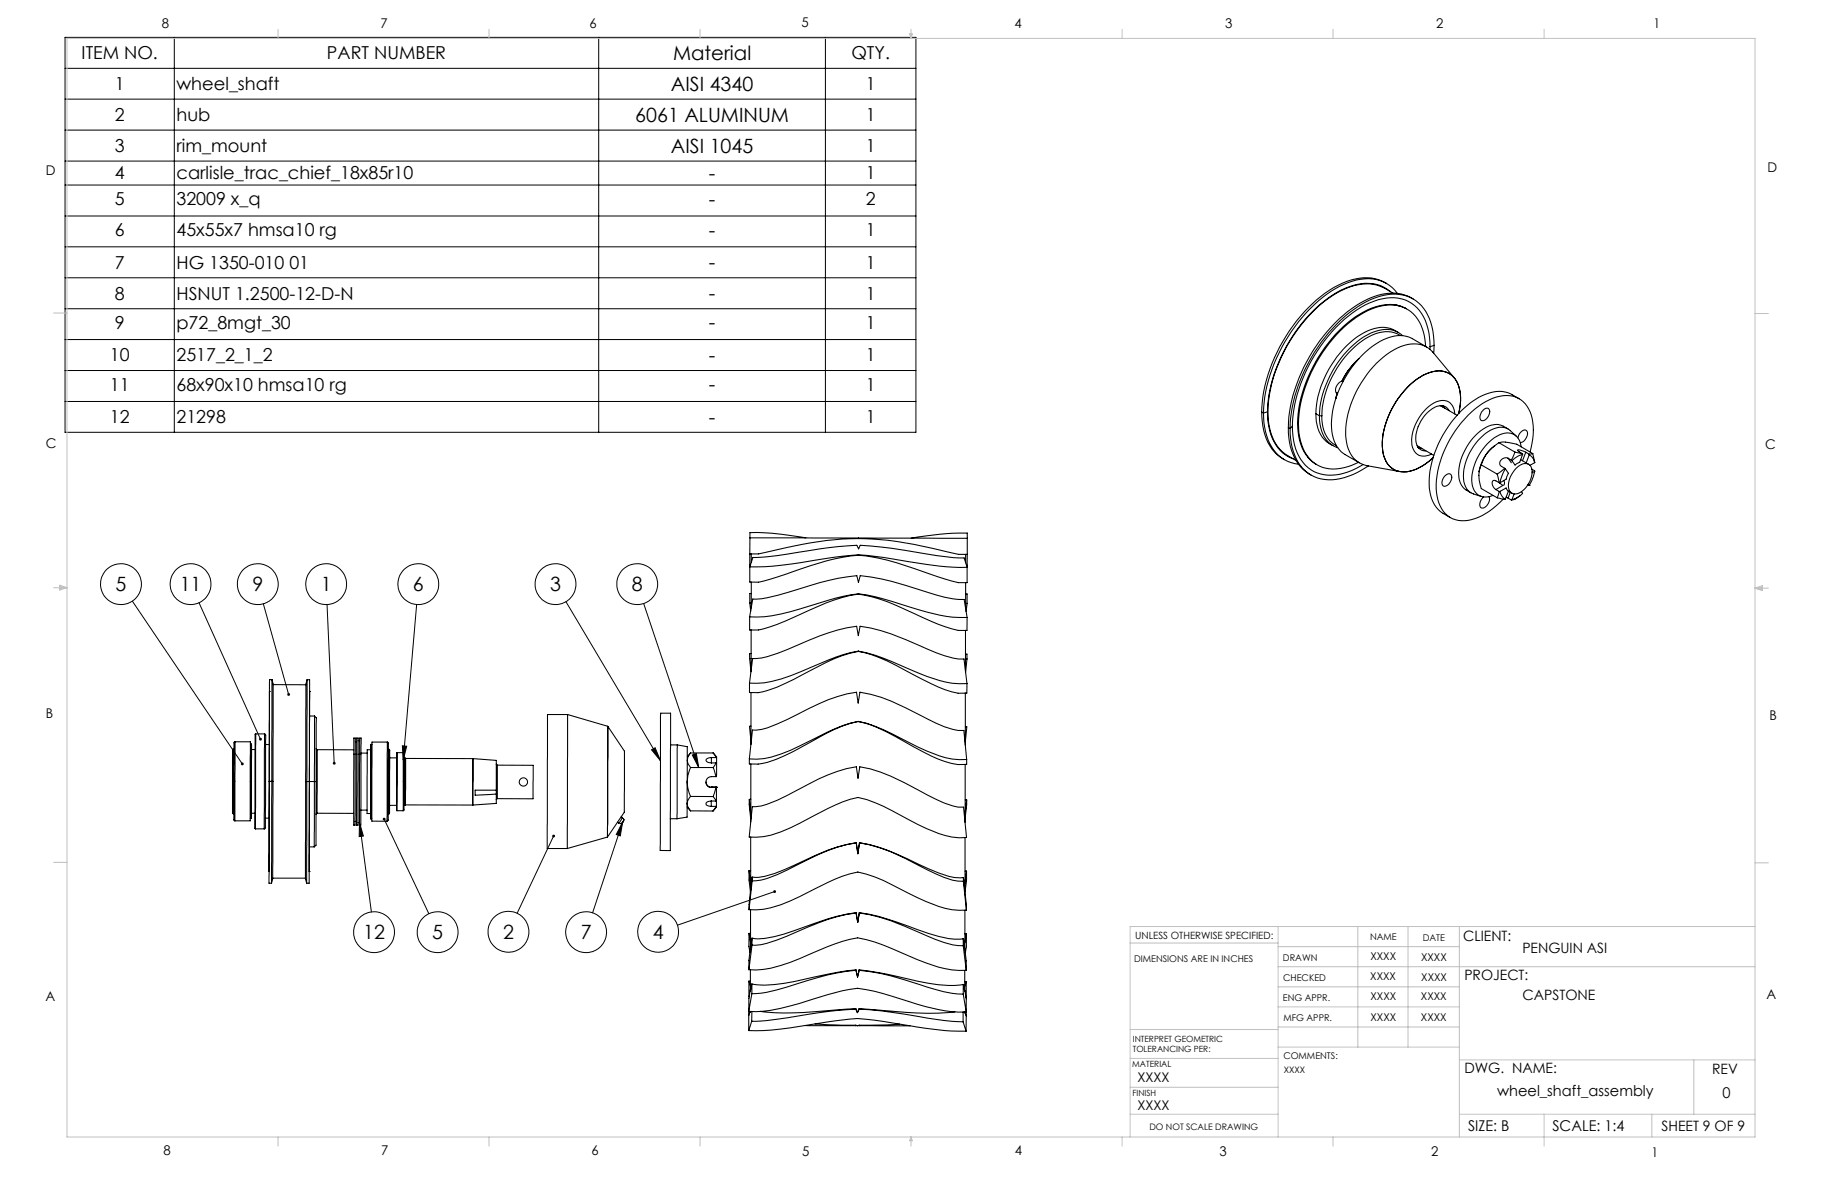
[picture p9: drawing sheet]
<svg xmlns="http://www.w3.org/2000/svg" width="432mm" height="279mm" viewBox="0 0 432 279" stroke-linecap="round" stroke-linejoin="round" font-family="sans-serif">
<g fill="none" stroke="#000" stroke-width=".24">
<path d="M15.4 8.9h201.7v93.5h-201.7zM15.4 16.2h201.7M41.3 8.9v93.5M141.9 8.9v93.5M195.6 8.9v93.5M15.4 23.5h201.7M15.4 30.8h201.7M15.4 38.2h201.7M15.4 43.9h201.7M15.4 51.2h201.7M15.4 58.5h201.7M15.4 65.8h201.7"/>
<path d="M15.4 73.2h201.7M15.4 80.5h201.7M15.4 87.8h201.7M15.4 95.1h201.7M31.4 142.5l26 38.5M47.2 142.8l14.5 32.4M62.4 143.1l6 21.5M77.5 143.3l1.7 37.6M98.7 143.3l-3.1 36.8M134.1 142.6l22.4 37.7M152.5 143l13.1 38.9M95.4 176.7l1 .1-.8 3.3z"/>
<path d="M154.4 177.7l.9-.5 1.2 3.1zM164.1 178.9l.9-.3 .6 3.3zM85.2 194.9l.9 3.2-1 .2zM85.2 194.9l2.8 21.2M91.1 194.1l10.5 22.4M131.2 198.1l-8.6 18.3M147.6 194.8l-7.2 21.5M147.6 194.8l-.6 3.3-1-.3zM183.6 211.3l-23.1 8"/>
<circle cx="28.7" cy="138.4" r="4.8"/>
<circle cx="45.2" cy="138.4" r="4.8"/>
<circle cx="61.1" cy="138.4" r="4.8"/>
<circle cx="77.3" cy="138.4" r="4.8"/>
<circle cx="99.1" cy="138.4" r="4.8"/>
<circle cx="131.7" cy="138.4" r="4.8"/>
<circle cx="151" cy="138.4" r="4.8"/>
<circle cx="88.6" cy="220.9" r="4.8"/>
<circle cx="103.7" cy="220.9" r="4.8"/>
<circle cx="120.5" cy="220.8" r="4.8"/>
<circle cx="138.9" cy="220.9" r="4.8"/>
<circle cx="156" cy="220.8" r="4.8"/>
</g>
<g fill="none" stroke="#c0c0c0" stroke-width=".24">
<path d="M15.9 9.1h400v260.4h-400zM65.9 6.9v2.2M115.9 6.9v2.2M165.9 6.9v2.2M215.6 8h.6l-.3 1.1zM215.7 8l.2 1.1M215.9 6.9v2.2M216 8l-.1 1.1M265.9 6.9v2.2M315.9 6.9v2.2M365.9 6.9v2.2M12.7 74.2h3.2"/>
<path d="M415.9 74.3h3.2M12.7 139.3h3.2M14.2 139.1l1.7 .2M14.2 138.7l1.7 .6-1.7 .5zM15.9 139.3l-1.7 .3M415.9 139.4h3.2M415.9 139.4l1.8-.6v1.2zM415.9 139.4l1.8 .3M417.7 139.2l-1.8 .2M12.7 204.4h3.2M302.9 219.6v49.9M321.8 219.6v28.5"/>
<path d="M333.7 219.6v28.5M345.9 219.6v49.9M415.9 204.5h3.2M415.9 219.6h-148.1v49.9M267.8 223.5h35.1M302.9 229.1h113M302.9 233.9h43M302.9 224.3h43M302.9 238.6h43M267.8 257.7h35.1M267.8 250.8h35.1M267.8 244h35.1"/>
<path d="M302.9 248.1h43M302.9 243.4h43M345.9 251.2h70M401.4 251.2v12.9M65.9 269.5v2.1M115.9 269.5v2.1M165.9 269.5v2.1M215.9 269.5v2.1M215.9 269.5l.3 .8h-.6zM265.9 269.5v2.1M267.8 264.1h35.1M315.9 269.5v2.1"/>
<path d="M345.9 264.1h70M365.9 264.1v7.5M391.5 264.1v5.4"/>
</g>
<path d="M57.2 180.8a.33 .33 0 0 0 0 .4 .33 .33 0 0 0 .4 .1l-.2-.3 .3 .3v-.5zM61.5 174.9l-.1 .3 .2 .3h.3l-.2-.3 .2 .3 .1-.1-.1-.5zM68.2 164.4l-.1 .3 .2 .2h.2l-.1-.3 .1 .3 .2-.1 .1-.2-.2-.3zM79 180.6l-.1 .5 .3 .1v-.3v.3l.2-.1a.34 .34 0 0 0 0-.4 .34 .34 0 0 0-.4-.1zM85.2 194.9l.9 3.2-1 .2zM90.8 193.9a.34 .34 0 0 0 .1 .5 .34 .34 0 0 0 .5-.2 .34 .34 0 0 0-.5-.4l.2 .3zM95.4 176.7l1 .1-.8 3.3zM131 197.9a.35 .35 0 0 0 0 .5 .35 .35 0 0 0 .5-.1 .35 .35 0 0 0-.2-.5l-.1 .3 .1-.3zM147.6 194.8l-.6 3.3-1-.3zM154.4 177.7l.9-.5 1.2 3.1zM164.1 178.9l.9-.3 .6 3.3zM183.3 211.1a.34 .34 0 0 0 .2 .5 .34 .34 0 0 0 .4-.4l-.3 .1 .3-.1-.2-.2z" fill="#000"/>
<g fill="none" stroke="#000" stroke-width=".25">
<path d="M328.6 67.2a10.2 10.2 0 0 0-9.4-.5 30.6 30.6 0 0 0-14.4 12.9 35.5 35.5 0 0 0-5.8 18M329.5 69.1a9.2 9.2 0 0 0-9.7-1.2 29.3 29.3 0 0 0-14.2 13 33.6 33.6 0 0 0-5.2 16.7M330.1 69.5a10.7 10.7 0 0 0-12.2-.6 33.8 33.8 0 0 0-14.7 16.9 27 27 0 0 0-2.3 15.8 10 10 0 0 0 6.2 7.5M330.8 72.3l1.2 .3M331.2 69.5a8.7 8.7 0 0 0-9.6-3.2 26.5 26.5 0 0 0-13.9 10 37.2 37.2 0 0 0-8.3 21.6M331.4 78.8a6.8 6.8 0 0 0-7.3-.4 22.6 22.6 0 0 0-10.7 12.3l-1.1 3.2-.4 4.1M331.9 79.5a7 7 0 0 0-7.6 .3 23.4 23.4 0 0 0-11 18.7M332.4 79.6a6.1 6.1 0 0 0-6.6-1 21.4 21.4 0 0 0-11.1 11.5 19.9 19.9 0 0 0-2 8.4M333.1 73l.1 .1M333.3 73.2a10.3 10.3 0 0 0-10.2 .7 33.3 33.3 0 0 0-14.5 19.2 18.9 18.9 0 0 0 .4 13.9l.5 .7a6.6 6.6 0 0 0 2.4 2.3M334.9 70.8a10.7 10.7 0 0 0-10.4-.1 34.3 34.3 0 0 0-15.5 16.4 33.2 33.2 0 0 0-3.7 14.2M299 97.6a13.5 13.5 0 0 0 3.6 10.1l1.8 1.2"/>
<path d="M299 97.6l.4 .3M299.4 97.9a13.6 13.6 0 0 0 3.6 10l.7 .6a8.5 8.5 0 0 0 4 1.5M300.4 97.6a12.5 12.5 0 0 0 3.7 9.8l1.4 .9 1 .4M300.4 97.6l-1 .3M311.9 98a7.4 7.4 0 0 0 4 7.6M311.9 98l.8 .5M312.7 98.5a7.5 7.5 0 0 0 3.6 7.3l.7 .3M312.7 98.5h.6M313.3 98.5a7.3 7.3 0 0 0 3.4 7.1M316.7 93.1l.2 .1M316.9 93.2l-.3 1.2zM316.9 93.2h.1"/>
<path d="M318 90.4h.3M318 90.4a2.07 2.07 0 0 0-1.3 2.7l.2 .1M322.1 85a18.3 18.3 0 0 0-4.1 5.4M337.9 82.1a10 10 0 0 0-4.9-9.1 11.3 11.3 0 0 0-10.6 1.6 33.5 33.5 0 0 0-14.7 25.8M338.1 82.2l-3.4-1.9a7.3 7.3 0 0 0-6.9 .2 24.3 24.3 0 0 0-12.2 20.7 7.5 7.5 0 0 0 3.2 6.5l3.4 2M338.9 82.2a12.7 12.7 0 0 0-3.7-9.8 9.3 9.3 0 0 0-9.5-1 28.5 28.5 0 0 0-13.5 11.7 34.6 34.6 0 0 0-5.9 17.9M338.9 82.2v.6M339.9 81.8a13.3 13.3 0 0 0-3.7-10 9.8 9.8 0 0 0-10.3-1.2 31.6 31.6 0 0 0-15.1 14.2 35.2 35.2 0 0 0-5 16.8M339.9 81.8l-.1 1.9M339.9 81.8l-1 .4M341.3 96.1l4 2.3M341.6 96.1l.6 .5"/>
<path d="M341.7 96.1h.1M341.7 96.1l.5 .5-.3-.4M341.8 96.1l.3 .4M342.1 96.2l.3 .6M343.5 97.3a2.54 2.54 0 0 0-4-.5 8.9 8.9 0 0 0-3.9 8 2.26 2.26 0 0 0 2.3 2.1M344.6 89.5l-5.1-6.1a6.3 6.3 0 0 0-7.5-1.3 21.9 21.9 0 0 0-10.5 10.6 19.5 19.5 0 0 0-2.2 13.1 6 6 0 0 0 4.6 4.5l7.9 1.5M344.8 98.1a2.96 2.96 0 0 0-1.4-2.8 2.96 2.96 0 0 0-3.1-.1 11 11 0 0 0-5.7 10.2 2.92 2.92 0 0 0 4.7 2.2M345.7 98a9.6 9.6 0 0 0-1.3-8.7 5.4 5.4 0 0 0-6.4-.7 20 20 0 0 0-10.3 15.3 7.3 7.3 0 0 0 2.6 7.3 6.8 6.8 0 0 0 6.9-.9l2.4-1.8M351.6 97.1a.81 .81 0 0 1 1.1-.3 .81 .81 0 0 1 .3 1.1 1.99 1.99 0 0 1-1.9 1.8 1.73 1.73 0 0 1 .5-2.6zM360 94.5a7.7 7.7 0 0 0-8.7-.7 25 25 0 0 0-12.2 16.8 11.9 11.9 0 0 0 1.3 9.6l1 1 2.3 1.5M305.3 101.3a12.5 12.5 0 0 0 4.3 10.6l1.1 .7M305.3 101.3l.5 .3"/>
<path d="M305.8 101.6a12.6 12.6 0 0 0 4.2 10.5 10.6 10.6 0 0 0 10.7 .3l3.6-2M306.3 101a12.3 12.3 0 0 0 3.7 9.8 9.9 9.9 0 0 0 10.5 .6l2.5-1.3M306.3 101l-.5 .6M307.5 100.2l.2 .2M307.7 100.4a11.7 11.7 0 0 0 3.6 9.2 8.9 8.9 0 0 0 9.1 .7l1.5-.7M309.9 108.3l.9 .9M311.7 109.9l.1 .1M335.8 105.6l4 2.3M336 105.9h.1M336 105.9l.7 .2M336.1 106l.4 .1M336.1 106.1h.6"/>
<path d="M336.3 106.2l.6 .1M342.5 112.7a.83 .83 0 0 1 1.1-.4 .83 .83 0 0 1 .4 1.1 1.92 1.92 0 0 1-1.9 1.8 1.71 1.71 0 0 1 .4-2.5zM351 110.2l-.1 .4a7.4 7.4 0 0 0 .1 5.2l3.8 2.2M351 110.2l3.8 2.2M352.6 107.2l-1 1.5-.6 1.5M352.6 107.2a10.3 10.3 0 0 0-2.1 4.6M352.9 117.7a2.05 2.05 0 0 1-1.9 2.7 1.9 1.9 0 0 1 .6-2.6M354.2 105.7l-1.6 1.5M354.5 116l.8 .5M354.8 112.4l.5 2M354.8 118l2 .3M355.2 104.9l-1.6 1.3-1 1"/>
<path d="M355.2 104.9l1.6-.1 2.6 .5 3.9 2.2M355.2 104.9l3.8 2.2M355.3 114.4h.2M355.3 114.4l-.8-.5a.64 .64 0 0 0-.9 .2 .64 .64 0 0 0 .1 .8l.3 .7 .5 .4M355.3 116.5l-.5 1.5M355.5 116.5a2.47 2.47 0 0 0 1.3 1.8M355.5 116.5h-.2M356.1 115.1l-1.6 .9M356.4 113.9l.2 .4-.2 .6-.3 .1-.6-.6M356.6 111l-1.8 1.4M356.6 111l.2 .1M356.8 111.1l-.8 1.6-.5 1.7"/>
<path d="M356.8 111.1l.7 1-.6 1.5-1.4 .8M356.9 117.8l.5 .2M357.4 108.6a1.35 1.35 0 0 0-1.5 .3 1.35 1.35 0 0 0-.3 1.4l1 .7M357.4 101.6a4.5 4.5 0 0 0-5.8 0 13.4 13.4 0 0 0-5.8 11.9l.7 1.6a4.8 4.8 0 0 0 2.1 1.7M357.4 108.6l.8 .4M357.4 118l.8 .5M357.4 108.6l.8 1.1M357.5 116.4l-.6-.8-1.4 .9M357.5 116.4l.8 .5M357.5 116.4l-.7 1.9M357.9 116.7l-.5 1.3M358.2 109l.1 .2"/>
<path d="M358.3 118.4l-.1 .1M358.8 117.1l-.5 1.3M359 107.1l-.8 1.9M359 107.1l1.8 .4M359.3 111a2.42 2.42 0 0 1 3.3-.7 4.2 4.2 0 0 1-.6 4.7 3.1 3.1 0 0 1-3.8 1.8 3.4 3.4 0 0 1 0-4.4zM359.3 103.4a5.7 5.7 0 0 0-2.5-2 6.4 6.4 0 0 0-5.9 2.4 12.8 12.8 0 0 0-4 10.4l.4 1.1a3.1 3.1 0 0 0 1.9 1.8l1.8 .6M359.7 103.8a2.1 2.1 0 0 1 1.9-1.9 1.75 1.75 0 0 1-.5 2.7l-.8 .3M360.3 117.4l-.2 .2a2.82 2.82 0 0 1-1.9 .9M360.4 108.9l1.9 1.1M360.5 105.9a3.3 3.3 0 0 0-5-2.9 12.6 12.6 0 0 0-6.6 11.6 3.3 3.3 0 0 0 4.9 2.8M360.6 116.5l.3 .4a5.1 5.1 0 0 1-2.6 1.5M360.8 107.5l.1 .2"/>
<path d="M360.9 107.7a5.6 5.6 0 0 0-2.6 1.5M360.9 107.7l-.7 1.9-1.1 .6-.8-1M361.6 107.2a2.81 2.81 0 0 0-2-.5l1.2 .8M361.6 107.2l.8 .4M361.6 107.2l-.8 2M362.1 114.9l.3 .1M362.2 114.7l.2 .3M362.4 107.8a2.63 2.63 0 0 1 1.3 1.8M362.4 115h.1M362.4 107.6v.2M362.4 107.8l-.7 1.9M362.6 107.1a14.2 14.2 0 0 0-.3-10.2 6.1 6.1 0 0 0-7.7-2.8 21.3 21.3 0 0 0-11.5 11 19.9 19.9 0 0 0-2.4 13.3 6.2 6.2 0 0 0 8.8 4.5 16.8 16.8 0 0 0 6.7-4.6"/>
<path d="M363 111.2l.7 .5M363.3 107.5l-.9 .1M363.3 107.5l.4 2.1M363.7 111.7l-.6 2.1-.7 1.2M363.7 109.6l-1.1 .7M363.7 111.7l-.6 .3M177.7 134.3l.7-2.2h.8a191.3 191.3 0 0 0 17.2-2.3l6.7-.6 .4 .9 .4-.9a239 239 0 0 1 20 2.7l4.6 .3 .7 2.2M177.7 131.3v2.5M177.7 133.8h.2M177.7 133.8l.1 .4M177.7 127.5h25.8M177.7 127.5v-1.3h1.8l5.7 .4 5.8 .9"/>
<path d="M177.7 127.5v3.8M178 137.9v6.2M178 131.3v1.9M203.4 131.6a62.6 62.6 0 0 0-17.2 4.5l-2.1 .7a14.8 14.8 0 0 1-6.4 1.1v-3.6M203.4 131.6l3.2 .4a78.6 78.6 0 0 1 14.3 4.2l6.2 1.9h2.1v-3.7M203.4 131.5l4.1 .4a193.9 193.9 0 0 0 20 2.6l1.7-.1M203.4 131.5l-5.4 .5-12.8 1.9-4 .4h-3.5M203.4 131.5v.1M203.5 127.6a105.9 105.9 0 0 0-23.7 3.7h-2.1M203.5 127.6a82 82 0 0 1 20.5 3.1l3.2 .7h2M203.5 127.5l25.7 .1M203.5 127.5v.1"/>
<path d="M215.9 127.5l8.3-1 5-.2v5.1M228.8 138v6.2M228.8 131.4v1.9M229.1 133.9h.1M229.2 133.9v.4M229.2 131.4v2.5M177.7 146.2l.7-4.2a16.6 16.6 0 0 0 5.9-.9l7.4-2.2a56.2 56.2 0 0 1 11.4-2.5l.3 1.6 .5-1.6a71 71 0 0 1 16.1 4 26.2 26.2 0 0 0 8.5 1.7l.7 4.2M177.7 156.1h.3M177.7 156.1l.3 3.1M177.7 142.9h.3M177.7 142.9l.2 1.9M178 149.3v9.7"/>
<path d="M178 154.9h-.3v1.2M178 140.7h-.3v2.2M203.4 154.4a34.2 34.2 0 0 0-11.5 4.6l-1.9 1a32.5 32.5 0 0 1-10.3 4.1h-2.1v-2.2M203.4 154.4a28.4 28.4 0 0 1 9 3.3l6.3 3.3a31.3 31.3 0 0 0 8.4 3.3h2l.1-2.3M203.4 154.3a43.9 43.9 0 0 1 12.1 4.3 31.3 31.3 0 0 0 11.9 3.4h1.8M203.4 154.3a38.4 38.4 0 0 0-10.5 3.5 48.4 48.4 0 0 1-11.8 4l-3.5 .1M203.4 154.3v.1M203.4 140.8a44.6 44.6 0 0 0-13.4 4.6l-5.9 2.6a13.9 13.9 0 0 1-6.4 1.3v-3.1M203.4 140.8a41.2 41.2 0 0 1 13.2 4.6l5.8 2.6a16 16 0 0 0 6.8 1.4v-3.1M203.4 140.7a77 77 0 0 1 14.2 3.8 32.6 32.6 0 0 0 11.6 1.8M203.4 140.7l-5.4 1-5 1.6a47 47 0 0 1-13.6 2.9h-1.7M203.4 140.7v.1"/>
<path d="M228.8 149.4v9.7M228.8 155h.4v1.2M228.8 156.2h.4M228.8 140.8h.4v2.2M228.8 143h.4M229.2 156.2l-.4 3.1M229.2 143l-.2 1.9M55.3 177.5l-.2 .1v1.3v13.8l.1 .1M55.3 177.5l-.1 15.3M55.5 177.4l-.2 .1M55.7 175.8l-.2 .1-.1 5.7v12.8l.3 .1M55.7 175.8h3.6v2.8v15.9h-3.6"/>
<path d="M55.7 175.8v18.7M59.5 176.3v17.7M59.5 176.3l-.2 .1M59.6 177.6h.8M60.6 173.9l-.1 .1-.1 3.9v18.4l.1 .1M60.6 173.9l-.1 22.5M60.6 173.9h2.1M62.7 173.9l.3 .3-.1 16.6v5.5l-.3 .1M62.7 173.9l-.1 22.5M62.9 176.4l.9 .1M63.9 163.9h.1M63.9 163.9l-.1 21.3"/>
<path d="M64.5 161l-.2 48.3M64.5 161h-.6v.7l-.1 23.5M64.5 161l.2 1.1v23.1M64.7 162.2l7.8 .1M72.8 161.1l-.1 48.2M72.8 161.1h.6v4.2l-.1 44h-.6M72.8 161.1l-.3 1-.1 23.1M73.4 163.9h.1M73.4 163.9l-.1 42.6M73.4 169.7h1.1M74.5 169.7v31M74.5 169.7l.5 .4-.1 15.1"/>
<path d="M74.9 177.4l.3 .3M75.2 177.7l-.1 15M75.2 177.7h8.7M83.9 174.9h.3l-.1 20.6h-.3zM84.2 175.8h.3M84.5 174.9h.4l-.1 20.6h-.3zM84.9 175.5h.3M85.2 174.9h.4l-.1 20.6h-.3zM85.5 178.5h1.5M87.9 177.7h-.9v6.3v8.8h.8M87.9 176.4v17.7M87.9 176.4l.3 .1"/>
<path d="M91.8 175.9l.2 .2v18.2l-.3 .3M91.8 175.9h-3.6l-.1 6.5v12.2h3.6M91.8 175.9l-.1 18.7M92 177.5l.2 .1M92.2 177.6l.2 .2v4.2l-.1 10.7-.2 .2M92.2 177.6l-.1 15.3M92.4 179.6h1.6M94.1 178.4v13.7M94.1 178.4h1.5M95.6 178.4l.2 .1v5.2l-.1 8.3-.2 .1M95.6 178.4l-.1 13.7M95.8 179.6h.2"/>
<path d="M96 179.6l.1 .1M96 179.6v11.3M96.1 179.7v11M96.1 179.7l16 .1M112.1 179.8l-.1 11M112.1 179.8l5.5 .4v7.1M134.5 169.3l-.1 31.8M134.5 169.3h-4.7l-.1 26.5v5.3h4.7M134.5 169.3l9.5 2.8M144 172.1v26.3M144 172.1l4 5.9v9.3v5.2l-4 5.9M156.6 169h2.3v32.6l-2.4-.1z"/>
<path d="M158.9 176.5h1.6M160.5 176.5l-.1 17.5M160.5 176.5l2.4 .5-.1 16.6-2.4 .4M163.7 178.4a2.31 2.31 0 0 0 0 3.5M163.7 178.4l-.8 1M163.7 178.4h5.3M168.6 179.5l-.7 .1-.6 .5 .3 .5 1 .2M168.6 179.5h1.1M168.6 179.5v1.3M169 178.4l.7 1.1M169 178.4l.8 1v.2M169.7 179.5l.1 .1"/>
<path d="M169.8 179.6v1.3M177.6 179.8l.7-6.8a11.4 11.4 0 0 0 5.9-1.4l4.9-2.4a40.2 40.2 0 0 1 13.9-5.2l.4 2.6 .4-2.6a33.6 33.6 0 0 1 10.8 3.7l3.4 1.7a32.6 32.6 0 0 0 9.1 3.7h1.3l.7 6.9M177.6 161.9l.8-5.8a13.9 13.9 0 0 0 5.9-1.3l4.9-2a48.9 48.9 0 0 1 13.8-4.4l.4 2.2 .4-2.2a55.5 55.5 0 0 1 16.1 5.5 21.9 21.9 0 0 0 8.6 2.3l.7 5.8M178 164.1v12.3M178 172.1h-.4l.4 3.6M203.4 171a33.8 33.8 0 0 0-11.5 5l-1.9 1a28.7 28.7 0 0 1-10.3 4.1l-2.1-.1v-1.2M203.4 171a26.5 26.5 0 0 1 8.9 3.6l4.2 2.4a29.5 29.5 0 0 0 10.5 4.2h2.1v-1.2M203.4 171a31.6 31.6 0 0 1 7.9 2.8 67.8 67.8 0 0 0 12.8 5.8l1.6 .3 3.4 .1M203.4 171a33.8 33.8 0 0 0-10.5 4.1 43 43 0 0 1-11.8 4.7h-3.5M203.4 171h.1M228.8 164.2v12.4M228.8 172.2h.3l-.3 3.6"/>
<path d="M55.2 192.8l.2 .1M59.3 193.9l.2 .1M59.6 192.7h.8M60.5 196.4h2.1M62.9 193.9h.9M63.8 185.2l-.1 24.1h.6M63.8 185.2v21.3M63.8 185.2h.1M63.8 185.2h.9M64.7 185.2l-.1 23-.3 1.1M72.4 185.2v23l.3 1.1M72.4 185.2h2.5"/>
<path d="M74.9 185.2v15.1l-.4 .4M75.1 192.7l-.2 .3M75.1 192.7l8.7 .1M84.1 194.7h.4M84.8 194.9h.4M85.5 192h1.5M88.1 194l-.2 .1M92.1 192.9h-.1M92.3 190.9h1.7M94.1 192.1h1.4M95.7 190.9h.3M96.1 190.7l-.1 .2"/>
<path d="M96.1 190.7l15.9 .1M117.6 181.1l.3 .2M117.6 187.3h-5v1.2l5-.3M117.6 188.2v2.2l-5.6 .4M117.6 187.3v.9M117.9 189.3l-.3 .2M117.9 181.3l8.5 .1-.1 7.9h-8.4M117.9 181.3v8M144 198.4l-9.6 2.7M146.3 194.9l.3 .1M146.6 195l.6 .2M147.2 193.6l.2 .1"/>
<path d="M147.4 193.7l-.2 .6-.6 .7M147.4 193.7l.4 .4M147.8 194.1v.5l-.6 .6M147.8 194.1l-.2 .7-.4 .4M158.9 194h1.5M162.8 191.2l.9 1M163.7 181.9a7.9 7.9 0 0 0 0 6.8M163.7 188.7a2.21 2.21 0 0 0 0 3.5M163.7 181.9h5.3M163.7 188.7l5.3 .1M163.7 192.2h5.3M167.3 185.3a1.26 1.26 0 0 0 1.3 1.3"/>
<path d="M168.6 186.6h.1M168.6 189.8l-.7 .1a.55 .55 0 0 0-.5 .8l1.2 .4M168.6 186.6h1.2M168.6 189.8h1.1M168.6 191.1h1.1M168.6 189.8v1.3M168.6 180.8h1.1M169 181.9l.7 2.1M169 188.8l.7 1M169.6 186.6h.2M169.7 180.8l-.7 1.1M169.7 184a1.93 1.93 0 0 0-2.3 .8 1.27 1.27 0 0 0 1.2 1.8"/>
<path d="M169.7 191.1l-.7 1.1M169.7 180.8l.1 .1M169.8 186.6l-.8 2.2M169.8 186.6v3.1M169.8 186.6h.1M169.8 191v.3l-.8 .9M169.8 189.7l-.1 .1M169.8 189.7v1.3M169.8 191l-.1 .1M169.8 180.9v2.7l-.1 .4M177.6 189.4l.3 3.5M177.6 189.4l.3 4.6"/>
<path d="M177.9 198.4v12.7l.4-3.2M177.9 181v13.8M177.9 189.4h-.3M178.3 191.2a11.7 11.7 0 0 0 5.9-1.5l4.9-2.5a41.1 41.1 0 0 1 13.9-5.5l.3 2.7 .5-2.7a34.2 34.2 0 0 1 10.7 3.9l3.3 1.7a36.1 36.1 0 0 0 9.3 4h1.3l.7 7.2a16.9 16.9 0 0 1-9.5-2.1l-4.2-2.1a43.3 43.3 0 0 0-12.1-5.3 33.9 33.9 0 0 0-10.4 4.3 40.8 40.8 0 0 1-11.9 5l-3.4 .1zM202.9 199.7a40.5 40.5 0 0 0-12.6 4.4 39.9 39.9 0 0 1-10.6 3.8h-1.4M202.9 199.7a42.7 42.7 0 0 0-13.9 5.2 30.4 30.4 0 0 1-10 3.8h-.7M202.9 199.7l.4 2.6 .4-2.6M202.9 199.7h.1M203.7 199.7a46.3 46.3 0 0 1 13.8 5 35.6 35.6 0 0 0 8.7 3.3h2.1M203.7 199.7a40.7 40.7 0 0 1 14.2 5.5 35.2 35.2 0 0 0 9.1 3.6h1.3M203.7 199.7h.1M228.7 198.5v12.7l-.4-3.2"/>
<path d="M228.7 181.2v13.7M228.7 189.5h.4M229.1 189.5l-.4 4.6M229.1 189.5l-.4 3.5M64.6 208.1h7.8M73.3 206.5h.1M73.3 200.7h1.2M177.5 215.6a22.4 22.4 0 0 0 12-3.1l3.3-1.7a38.3 38.3 0 0 1 10.5-4.1 29.2 29.2 0 0 1 7.9 2.9 69.7 69.7 0 0 0 12.8 5.7l1.6 .3 3.4 .1M177.5 206.3v2.3l.3 2.6M177.5 206.3l.4 3M177.5 206.3h.4M177.9 215.6l-.1 9.3 .4-2.6"/>
<path d="M177.9 211l-.4 4.6M178.3 207.9v.8M178.3 208.7l-.8 6.9M202.9 216.3a63.5 63.5 0 0 0-14.9 4.3 25.4 25.4 0 0 1-9 1.9l-.8-.2M202.9 216.4a46.7 46.7 0 0 0-13.9 4.4 34 34 0 0 1-10 3.2h-.8M202.9 216.3l.4 2.2M202.9 216.3v.1M202.9 216.4l.4 2.1M203.7 216.3a62.2 62.2 0 0 1 13.8 4 28.6 28.6 0 0 0 10.1 2.3l.7-.1M203.7 216.4a46.1 46.1 0 0 1 14.1 4.6 25.4 25.4 0 0 0 10.5 3.1M203.7 216.3l-.4 2.2M203.7 216.4l-.4 2.1"/>
<path d="M203.7 216.3v.1M228.3 208.8l.7 6.9M228.3 208v.8M228.7 215.7l-.1 9.3-.3-2.5M228.7 211.1l.3 4.6M228.7 206.4h.4M229.1 206.4l-.4 3M229.1 206.4v2.3l-.4 2.7M177.4 239.7v4.5M177.5 229.8a24.6 24.6 0 0 0 12-2.6l3.3-1.5a44.2 44.2 0 0 1 10.5-3.5 59 59 0 0 1 14.1 5.2 25.2 25.2 0 0 0 11.6 2.5M177.5 232.5v3.8M177.5 232.5l.3 1.1"/>
<path d="M177.5 232.5h.3M177.5 221.2l.4 2.1M177.5 221.2v3.1l.2 1.4M177.5 221.2h.4M177.8 239.7l-.4 .9M177.8 239.7v.2l.1-.2M177.8 229.8v5l.4-1.6M177.8 224.6l-.3 3v2.2M177.8 234.5l-.3 2.1-.1 3.1M178.2 233.2v2.3M178.2 235.5l-.8 4.2M178.2 239.7v2.3"/>
<path d="M178.2 222.3v1.7M178.2 224l-.7 5.8M202.8 239a203 203 0 0 1-19.3 1l-3.4-.3M202.8 239.1a161 161 0 0 0-18.7 2.4l-3.8 .5h-2.1M202.8 239l.4 1 .4-1M202.8 239v.1M202.8 239.1l.4 .9 .4-.9M202.8 229.8l-4.4 .6-5.2 1.1a44 44 0 0 1-14.3 1.8l-.7-.1M202.8 229.9a67.1 67.1 0 0 0-16.4 4 25.9 25.9 0 0 1-8.2 1.6M202.8 229.8v.1M202.8 229.8l.4 1.7M202.8 229.9l.4 1.6"/>
<path d="M203.6 229.8l6.6 1.1 4.7 1a33.4 33.4 0 0 0 13.4 1.4M203.6 229.9a66.1 66.1 0 0 1 16.1 4 28.9 28.9 0 0 0 8.6 1.7M203.6 239a240.9 240.9 0 0 0 18.8 1.1l3.9-.3M203.6 239.1l7.4 .8 12.7 1.9 4.5 .3M203.6 229.8v.1M203.6 239v.1M203.6 229.8l-.4 1.7M203.6 229.9l-.4 1.6M228.2 239.8v2.3M228.3 235.6l.7 4.2a35.8 35.8 0 0 1-13.7-2.5 65.1 65.1 0 0 0-12.1-3.1l-3.6 .6-6.8 1.9a48.3 48.3 0 0 1-13.6 3h-1.8M228.3 224.1l.7 5.8M228.3 222.5v1.6"/>
<path d="M228.3 233.3v2.3M228.5 239.8l.1 .2v-.2M228.6 230v4.9l-.3-1.6M228.6 224.8l.4 2.9v2.2M228.6 234.6l.4 2.1v4M228.6 232.6h.4M228.7 239.8l.3 .9M228.7 221.3h.3M229 232.6l-.1 3.8M229 232.6l-.4 1.2M229 221.3v3.1l-.2 1.4M229 221.3l-.3 2.1"/>
<path d="M177.4 244.2h3.5l4.1-.3 12.8-2a26.6 26.6 0 0 1 11.4 .1 111.1 111.1 0 0 0 19.8 2.4M178.2 242l-.8 2.2M190.7 243l12.1 .1M193.2 242.6l9.6 .4M202.8 243v.1M202.8 243h.8M202.8 243.1h.8M203.6 243.1h12.1M203.6 243v.1M213.2 242.7l-9.6 .3M228.2 242.1l.8 2.3M229 240.7v3.7"/>
<circle cx="124" cy="185.3" r=".98"/>
</g>
<g font-size="4.7">
<text x="159.5" y="14.2">Material</text>
<text x="159" y="21.5">AISI 4340</text>
<text x="150.6" y="28.8">6061 ALUMINUM</text>
<text x="159" y="36.2">AISI 1045</text>
<text x="168" y="42.7">-</text>
<text x="168" y="48.7">-</text>
<text x="168" y="56.1">-</text>
<text x="168" y="63.8">-</text>
<text x="168" y="71.2">-</text>
<text x="168" y="78">-</text>
<text x="168" y="85.8">-</text>
<text x="168" y="92.7">-</text>
<text x="168" y="100.5">-</text>
<text x="27.4" y="140.1">5</text>
<text x="42.6" y="140.1">11</text>
<text x="59.8" y="140.1">9</text>
<text x="76" y="140.1">1</text>
<text x="97.9" y="140.1">6</text>
<text x="130.4" y="140.1">3</text>
<text x="149.7" y="140.1">8</text>
<text x="86.1" y="222.5">12</text>
<text x="102.4" y="222.5">5</text>
<text x="119.2" y="222.5">2</text>
<text x="137.6" y="222.5">7</text>
<text x="154.7" y="222.5">4</text>
</g>
<g font-size="4.2">
<text x="19.3" y="14">ITEM NO.</text>
<text x="77.5" y="14">PART NUMBER</text>
<text x="201.8" y="14">QTY.</text>
<text x="27.2" y="21.3">1</text>
<text x="41.8" y="21.3">wheel_shaft</text>
<text x="205.2" y="21.3">1</text>
<text x="27.2" y="28.7">2</text>
<text x="41.8" y="28.7">hub</text>
<text x="205.2" y="28.7">1</text>
<text x="27.2" y="36">3</text>
<text x="41.8" y="36">rim_mount</text>
<text x="205.2" y="36">1</text>
<text x="27.2" y="42.5">4</text>
<text x="41.8" y="42.5">carlisle_trac_chief_18x85r10</text>
<text x="205.2" y="42.5">1</text>
<text x="27.2" y="48.6">5</text>
<text x="41.8" y="48.6">32009 x_q</text>
<text x="205.2" y="48.6">2</text>
<text x="27.2" y="56">6</text>
<text x="41.8" y="56">45x55x7 hmsa10 rg</text>
<text x="205.2" y="56">1</text>
<text x="27.2" y="63.7">7</text>
<text x="41.8" y="63.7">HG 1350-010 01</text>
<text x="205.2" y="63.7">1</text>
<text x="27.2" y="71">8</text>
<text x="41.8" y="71">HSNUT 1.2500-12-D-N</text>
<text x="205.2" y="71">1</text>
<text x="27.2" y="77.9">9</text>
<text x="41.8" y="77.9">p72_8mgt_30</text>
<text x="205.2" y="77.9">1</text>
<text x="26" y="85.6">10</text>
<text x="41.8" y="85.6">2517_2_1_2</text>
<text x="205.2" y="85.6">1</text>
<text x="26" y="92.6">11</text>
<text x="41.8" y="92.6">68x90x10 hmsa10 rg</text>
<text x="205.2" y="92.6">1</text>
<text x="26" y="100.3">12</text>
<text x="41.8" y="100.3">21298</text>
<text x="205.2" y="100.3">1</text>
</g>
<g font-size="3.5">
<text x="354.8" y="259.6">wheel_shaft_assembly</text>
<text x="408.2" y="260.2">0</text>
<text x="347.9" y="268">SIZE: B</text>
<text x="367.9" y="268">SCALE: 1:4</text>
</g>
<g font-size="3.4">
<text x="346.8" y="223.1">CLIENT:</text>
<text x="360.8" y="225.8">PENGUIN ASI</text>
<text x="347.1" y="232.3">PROJECT:</text>
<text x="360.8" y="237.1">CAPSTONE</text>
<text x="347.1" y="254.2">DWG. NAME:</text>
<text x="405.7" y="254.5">REV</text>
<text x="393.8" y="267.9">SHEET 9 OF 9</text>
</g>
<g font-size="3.2">
<text x="38.3" y="6.7">8</text>
<text x="90.2" y="6.7">7</text>
<text x="139.7" y="6.5">6</text>
<text x="190" y="6.5">5</text>
<text x="240.4" y="6.5">4</text>
<text x="290.4" y="6.7">3</text>
<text x="340.4" y="6.5">2</text>
<text x="391.9" y="6.7">1</text>
<text x="10.9" y="41.6">D</text>
<text x="418.9" y="40.7">D</text>
<text x="10.9" y="106.3">C</text>
<text x="418.4" y="106.4">C</text>
<text x="10.8" y="170.2">B</text>
<text x="419.4" y="170.6">B</text>
<text x="10.8" y="237.2">A</text>
<text x="418.6" y="236.8">A</text>
<text x="269.6" y="256.5">XXXX</text>
<text x="269.6" y="263.2">XXXX</text>
<text x="38.8" y="273.8">8</text>
<text x="90.4" y="273.8">7</text>
<text x="140.2" y="273.8">6</text>
<text x="190.1" y="273.9">5</text>
<text x="240.5" y="273.8">4</text>
<text x="289" y="273.9">3</text>
<text x="339.1" y="273.8">2</text>
<text x="391.4" y="274.1">1</text>
</g>
<g font-size="2.5">
<text x="324.8" y="227.6">XXXX</text>
<text x="336.8" y="227.7">XXXX</text>
<text x="324.8" y="232.3">XXXX</text>
<text x="336.8" y="232.5">XXXX</text>
<text x="324.8" y="237.1">XXXX</text>
<text x="336.8" y="237">XXXX</text>
<text x="324.8" y="241.9">XXXX</text>
<text x="336.8" y="241.8">XXXX</text>
</g>
<text font-size="2.4" x="269" y="222.4">UNLESS OTHERWISE SPECIFIED:</text>
<g font-size="2.2">
<text x="268.8" y="228">DIMENSIONS ARE IN INCHES</text>
<text x="304.1" y="227.7">DRAWN</text>
<text x="324.7" y="222.9">NAME</text>
<text x="337.2" y="222.9">DATE</text>
<text x="304.1" y="232.6">CHECKED</text>
<text x="304" y="237.2">ENG APPR.</text>
<text x="304.2" y="241.9">MFG APPR.</text>
<text x="304.1" y="250.9">COMMENTS:</text>
</g>
<g font-size="2.1">
<text x="304.2" y="254.3">XXXX</text>
<text x="272.4" y="267.8">DO NOT SCALE DRAWING</text>
</g>
<g font-size="2">
<text x="268.5" y="246.8">INTERPRET GEOMETRIC</text>
<text x="268.5" y="249.4">TOLERANCING PER:</text>
<text x="268.3" y="252.9">MATERIAL</text>
<text x="268.4" y="259.7">FINISH</text>
</g>
</svg>
